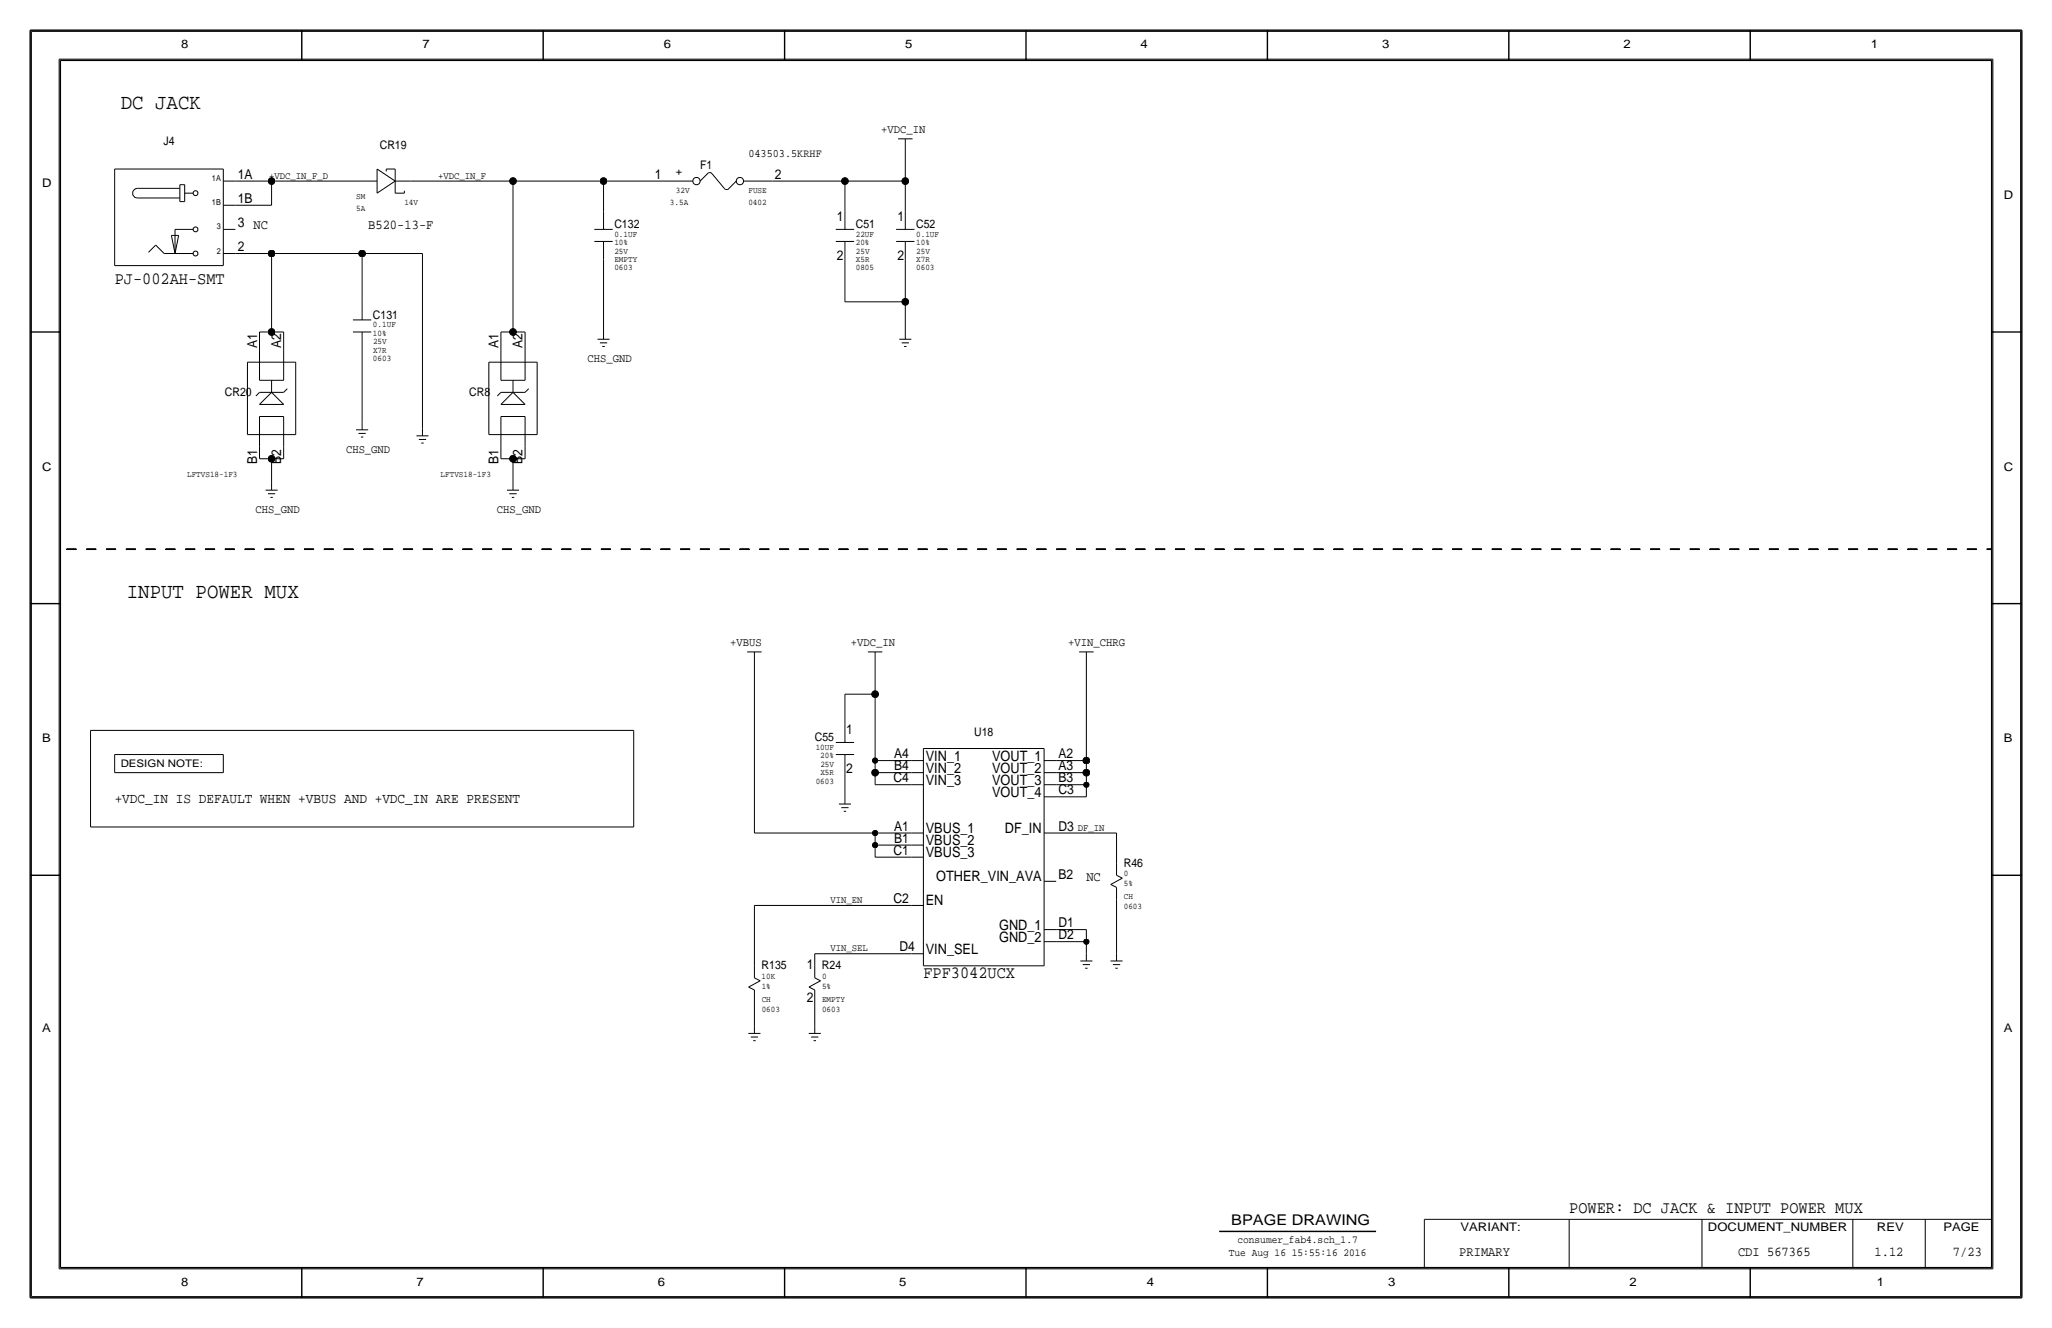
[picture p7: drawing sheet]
<svg xmlns="http://www.w3.org/2000/svg" width="432mm" height="279mm" viewBox="0 0 432 279" stroke-linecap="round" stroke-linejoin="round" font-family="sans-serif">
<g fill="none" stroke="#000" stroke-width=".21">
<path d="M6.6 6.6h418.6zM6.6 6.6v266.2zM12.4 12.4v254.6zM12.4 12.4h407zM419.4 12.4v254.6zM425.2 6.6v266.2zM24.1 35.6h22.9zM24.1 35.6v20.3zM29 39.6h8.8zM29 39.6a1.02 1.02 0 0 0-1.1 1 1.02 1.02 0 0 0 1.1 1.1M37.8 38.9v3.5zM37.8 38.9h1.1z"/>
<path d="M38.9 38.9v3.5zM47 38.1h2.5zM47 35.6v20.3zM49.5 38.1h7.6zM57.1 38.1h19.1zM57.1 38.1v5.1zM76.2 38.1h3.1zM79.3 35.6l3.9 2.5zM79.3 35.6v5zM81.3 35.6h1.9zM81.3 35.6v.5zM83.2 35.6v5z"/>
<path d="M83.2 38.1h3.2zM86.4 38.1h21.6zM107.9 38.1h19.1zM107.9 38.1v31.7zM127 38.1h12.7zM127 38.1v6.3zM139.7 38.1h6.1zM147.3 38.1l1.8-1.8zM149.1 36.3h.5zM149.6 36.3l.3 .3zM149.9 36.6l2.5 3zM152.4 39.6l.3 .3z"/>
<path d="M152.7 39.9h.5zM154.9 38.1l-1.7 1.8zM156.5 38.1h6.1zM162.6 38.1h15.2zM177.8 38.1h12.7zM177.8 38.1v6.3zM189 29.2h3zM190.5 38.1v6.3zM190.5 31.7v6.4zM190.5 29.2v2.5zM24.1 55.9h22.9zM29 41.7h8.8z"/>
<path d="M32.8 51.6l-1.6 1.5zM32.8 51.6l1.7 1.7zM34.5 53.3h6.1zM36.1 49.5h1.5zM36.1 49.5l.7 3.8zM36.8 48.3h3.8zM36.8 48.3v5zM37.6 49.5l-.8 3.8zM37.8 42.4h1.1zM38.9 40.6h1.7zM47 48.3h2.5zM47 53.3h2.5z"/>
<path d="M47 43.2h2.5zM49.5 53.3h7.6zM49.5 43.2h7.6zM57.1 53.3h19.1zM57.1 53.3v16.6zM76.2 53.3h12.7zM76.2 53.3v10.2zM79.3 40.6l3.9-2.5zM83.2 40.6h1.9zM85.1 40.1v.5zM88.9 53.3v36.9zM125.1 48.3h3.8z"/>
<path d="M125.1 50.8h3.8zM127 54.6v15.2zM127 50.8v3.8zM127 44.4v3.9zM175.9 48.3h3.8zM175.9 50.8h3.8zM177.8 54.6v8.9zM177.8 50.8v3.8zM177.8 44.4v3.9zM188.6 48.3h3.8zM188.6 50.8h3.8zM190.5 54.6v8.9z"/>
<path d="M190.5 50.8v3.8zM190.5 44.4v3.9zM52.1 76.2h10.1zM52.1 76.2v15.2zM54.6 69.8h2.5zM54.6 69.8v3.9zM54.6 73.7v6.3zM57.1 69.8h2.6zM59.7 69.8v3.9zM59.7 73.7v6.3zM62.2 76.2v15.2zM74.3 67.3h3.8z"/>
<path d="M74.3 69.8h3.8zM76.2 73.7v15.2zM76.2 69.8v3.9zM76.2 63.5v3.8zM102.9 76.2h10.1zM102.9 76.2v15.2zM105.4 69.8v3.9zM105.4 73.7v6.3zM105.4 69.8h2.5zM107.9 69.8h2.6zM110.5 69.8v3.9zM110.5 73.7v6.3z"/>
<path d="M113 76.2v15.2zM125.7 71.4h2.6zM126.2 72.1h1.6zM126.7 72.9h.6zM127 69.8v1.6zM177.8 63.5h12.7zM189.2 71.4h2.6zM189.7 72.1h1.6zM190.2 72.9h.6zM190.5 63.5v6.3zM190.5 69.8v1.6zM52.1 91.4h10.1z"/>
<path d="M54.6 82.5h5.1zM54.6 85.1h5.1zM54.6 85.1l2.5-2.6zM54.6 96.5h2.6zM54.6 94v2.5zM54.6 80h5.1zM54.6 82.5l-.8 .8zM54.6 87.6h5.1zM54.6 87.6v6.4zM57.1 82.6l2.6 2.5zM57.1 96.5h2.6zM57.1 96.5v5.1z"/>
<path d="M57.1 80v2.5zM59.7 94v2.5zM59.7 82.5l.8-.7zM59.7 87.6v6.4zM74.9 90.4h2.6zM75.4 91.2h1.6zM75.9 91.9h.6zM76.2 88.9v1.5zM87.6 91.7h2.6zM88.1 92.5h1.6zM88.6 93.2h.6zM88.9 90.2v1.5z"/>
<path d="M102.9 91.4h10.1zM105.4 96.5h2.5zM105.4 94v2.5zM105.4 80h5.1zM105.4 82.5l-.8 .8zM105.4 87.6h5.1zM105.4 87.6v6.4zM105.4 82.5h5.1zM105.4 85.1h5.1zM107.9 96.5h2.6zM107.9 96.5v5.1zM107.9 80v2.5z"/>
<path d="M107.9 82.5l-2.5 2.6zM108 82.6l2.5 2.5zM110.5 94v2.5zM110.5 82.5l.8-.7zM110.5 87.6v6.4zM55.9 103.1h2.5zM56.4 103.9h1.5zM56.9 104.6h.5zM57.1 101.6v1.5zM106.7 103.1h2.5zM107.2 103.9h1.5zM107.7 104.6h.5z"/>
<path d="M107.9 101.6v1.5zM157.2 137.2h3.1zM158.7 139.7v35.6zM158.7 137.2v2.5zM182.6 137.2h3.1zM184.1 139.7v6.3zM184.1 137.2v2.5zM227.1 137.2h3zM228.6 139.7v20.3zM228.6 137.2v2.5zM19 153.7v20.3zM19.1 153.7h114.2z"/>
<path d="M24.1 158.8h22.9zM24.1 158.8v3.8zM47 158.7v3.9zM133.3 153.7v20.3zM175.9 156.2h3.8zM175.9 158.8h3.8zM177.8 146h6.3zM177.8 146v6.4zM177.8 158.7v3.9zM177.8 152.4v3.8zM184.1 146.1v13.9zM194.3 157.5v45.7z"/>
<path d="M194.3 157.5h25.4zM219.7 157.5v45.7zM19 174h114.3zM24.1 162.6h22.9zM158.7 175.3h25.4zM176.5 169.2h2.6zM177 169.9h1.6zM177.5 170.7h.6zM177.8 162.6v5zM177.8 167.6v1.6zM184.1 162.6h7.7zM184.1 175.3h7.7z"/>
<path d="M184.1 175.3v2.5zM184.1 177.8h7.7zM184.1 177.8v2.5zM184.1 160v2.6zM184.1 162.6v2.5zM184.1 165.1h7.7zM184.1 160h7.7zM191.8 162.6h2.5zM191.8 160h2.5zM191.8 165.1h2.5zM191.8 175.3h2.5zM191.8 177.8h2.5z"/>
<path d="M219.7 165.1h2.5zM219.7 167.6h2.5zM219.7 162.6h2.5zM219.7 160h2.5zM219.7 175.3h2.5zM222.2 162.6h6.4zM222.2 165.1h6.4zM222.2 160h6.4zM222.2 167.6h6.4zM222.2 175.3h12.7zM228.6 160v2.6zM228.6 162.6v2.5z"/>
<path d="M228.6 165.1v2.5zM234.9 175.3v6.3zM158.7 190.5h33.1zM158.7 190.5v12.7zM184.1 180.3h7.7zM191.8 190.5h2.5zM191.8 180.3h2.5zM219.7 198.1h2.5zM219.7 195.6h2.5zM219.7 185.4h2.5zM222.2 195.6h6.4zM222.2 198.1h6.4z"/>
<path d="M228.6 195.6v2.5zM228.6 198.1v2.6zM233.7 186.1l2.5-1.3zM233.7 186.1l1.3 .6zM234.9 189.2v11.5zM234.9 181.6v2.5zM234.9 184.1l1.3 .7zM234.9 186.7v2.5zM157.5 217.4h2.5zM157.5 207.7l2.5-1.4zM157.5 207.7l1.3 .6zM158 218.2h1.5z"/>
<path d="M158.5 218.9h.5zM158.7 210.8v5.1zM158.7 203.2v2.5zM158.7 205.7l1.3 .6zM158.7 208.3v2.5zM158.7 215.9v1.5zM170.2 217.4h2.5zM170.2 207.7l2.5-1.4zM170.2 207.7l1.3 .6zM170.7 218.2h1.5zM171.2 218.9h.5zM171.4 210.8v5.1z"/>
<path d="M171.4 200.7v2.5zM171.4 200.7h20.4zM171.4 215.9v1.5zM171.4 203.2v2.5zM171.4 205.7l1.3 .6zM171.4 208.3v2.5zM191.8 200.7h2.5zM194.3 203.2h25.4zM227.3 202.2h2.6zM227.8 202.9h1.6zM228.3 203.7h.6zM228.6 200.7v1.5z"/>
<path d="M233.7 202.2h2.5zM234.2 202.9h1.5zM234.7 203.7h.5zM234.9 200.7v1.5zM299.7 256.5v10.2zM299.7 256.5h119.4zM330.2 256.5v10.2zM358.1 256.5v10.2zM389.9 256.5v10.2zM405.1 256.5v10.2zM6.6 272.8h418.6zM12.4 267h407z"/>
<circle cx="146.6" cy="38.1" r=".77"/>
<circle cx="155.7" cy="38.1" r=".77"/>
<circle cx="41.1" cy="53.3" r=".51"/>
<circle cx="41.1" cy="40.6" r=".51"/>
<circle cx="41.1" cy="48.3" r=".51"/>
</g>
<path d="M14 115.6h405.1z" fill="none" stroke="#000" stroke-width=".3" stroke-dasharray="2.1" stroke-linecap="butt"/>
<g fill="#000" stroke="#000" stroke-width=".21">
<circle cx="57.2" cy="38.1" r=".71"/>
<circle cx="108" cy="38.1" r=".71"/>
<circle cx="127" cy="38.1" r=".71"/>
<circle cx="177.8" cy="38.1" r=".71"/>
<circle cx="190.5" cy="38.1" r=".71"/>
<circle cx="57.2" cy="53.3" r=".71"/>
<circle cx="76.2" cy="53.3" r=".71"/>
<circle cx="57.2" cy="69.8" r=".71"/>
<circle cx="108" cy="69.8" r=".71"/>
<circle cx="190.5" cy="63.5" r=".71"/>
<circle cx="57.2" cy="96.5" r=".71"/>
<circle cx="108" cy="96.5" r=".71"/>
<circle cx="184.2" cy="146" r=".71"/>
<circle cx="184.1" cy="175.3" r=".56"/>
<circle cx="184.1" cy="160" r=".56"/>
<circle cx="184.1" cy="177.8" r=".56"/>
<circle cx="184.2" cy="162.6" r=".71"/>
<circle cx="228.6" cy="165.1" r=".56"/>
<circle cx="228.6" cy="162.6" r=".71"/>
<circle cx="228.6" cy="160" r=".71"/>
<circle cx="228.6" cy="198.1" r=".56"/>
</g>
<g fill="none" stroke="#000" stroke-width=".3">
<path d="M6.3 6.4v266.7zM6.4 6.4h419zM12.7 12.7h406.4zM12.7 12.7v254zM63.5 6.4v6.3zM114.3 6.4v6.3zM165.1 6.4v6.3zM215.9 6.3v6.4zM266.7 6.4v6.3zM317.5 6.4v6.3zM368.3 6.4v6.3zM419.1 12.7v254z"/>
<path d="M425.4 6.4v266.7zM6.3 69.8h6.4zM419.1 69.8h6.3zM6.3 127h6.4zM419.1 127h6.3zM6.3 184.1h6.4zM419.1 184.1h6.3zM256.5 259.1h33.1zM6.4 273h419zM12.7 266.7h406.4zM63.5 266.7v6.4zM114.3 266.7v6.4z"/>
<path d="M165.1 266.7v6.4zM215.9 266.7v6.3zM266.7 266.7v6.4zM317.5 266.7v6.4zM368.3 266.7v6.4z"/>
</g>
<g font-size="4.5">
<text x="25.4" y="22.9">DC JACK</text>
<text x="26.7" y="125.7">INPUT POWER MUX</text>
</g>
<g font-size="3.6">
<text x="24.1" y="59.7">PJ-002AH-SMT</text>
<text x="194.3" y="205.7">FPF3042UCX</text>
<text x="330.2" y="255.3">POWER: DC JACK &amp; INPUT POWER MUX</text>
</g>
<text font-size="3.1" x="259.1" y="257.8">BPAGE DRAWING</text>
<g font-size="3">
<text x="194.8" y="160">VIN_1</text>
<text x="208.8" y="160">VOUT_1</text>
<text x="194.8" y="162.6">VIN_2</text>
<text x="194.8" y="165.1">VIN_3</text>
<text x="208.8" y="165.1">VOUT_3</text>
<text x="208.8" y="167.6">VOUT_4</text>
<text x="208.8" y="162.6">VOUT_2</text>
<text x="24.1" y="168.9">+VDC_IN IS DEFAULT WHEN +VBUS AND +VDC_IN ARE PRESENT</text>
<text x="194.8" y="175.3">VBUS_1</text>
<text x="194.8" y="177.8">VBUS_2</text>
<text x="211.5" y="175.3">DF_IN</text>
<text x="194.8" y="180.3">VBUS_3</text>
<text x="197" y="185.4">OTHER_VIN_AVA</text>
<text x="194.8" y="190.5">EN</text>
<text x="210.3" y="195.6">GND_1</text>
<text x="194.8" y="200.7">VIN_SEL</text>
<text x="210.3" y="198.1">GND_2</text>
</g>
<g font-size="2.9">
<text x="50" y="37.6">1A</text>
<text x="137.8" y="37.6">1</text>
<text x="163.1" y="37.6">2</text>
<text x="50" y="47.8">3 NC</text>
<text x="50" y="42.7">1B</text>
<text x="176.1" y="46.5">1</text>
<text x="188.8" y="46.5">1</text>
<text x="50" y="52.8">2</text>
<text x="77.5" y="48.3">B520-13-F</text>
<text x="176.1" y="54.6">2</text>
<text x="188.8" y="54.6">2</text>
<text x="54.1" y="73.2" transform="rotate(-90 54.1 73.2)">A1</text>
<text x="59.2" y="73.2" transform="rotate(-90 59.2 73.2)">A2</text>
<text x="104.9" y="73.2" transform="rotate(-90 104.9 73.2)">A1</text>
<text x="110" y="73.2" transform="rotate(-90 110 73.2)">A2</text>
<text x="54.1" y="97.6" transform="rotate(-90 54.1 97.6)">B1</text>
<text x="59.2" y="97.6" transform="rotate(-90 59.2 97.6)">B2</text>
<text x="104.9" y="97.6" transform="rotate(-90 104.9 97.6)">B1</text>
<text x="110" y="97.6" transform="rotate(-90 110 97.6)">B2</text>
<text x="178.1" y="154.4">1</text>
<text x="188.1" y="159.5">A4</text>
<text x="222.8" y="159.5">A2</text>
<text x="178.1" y="162.6">2</text>
<text x="188" y="164.6">C4</text>
<text x="188.1" y="162.1">B4</text>
<text x="222.8" y="167.1">C3</text>
<text x="222.8" y="164.6">B3</text>
<text x="222.8" y="162.1">A3</text>
<text x="188" y="179.8">C1</text>
<text x="188.1" y="177.3">B1</text>
<text x="188.1" y="174.8">A1</text>
<text x="222.8" y="174.8">D3</text>
<text x="222.8" y="184.9">B2</text>
<text x="228.6" y="185.4">NC</text>
<text x="188" y="190">C2</text>
<text x="222.8" y="195.1">D1</text>
<text x="222.8" y="197.6">D2</text>
<text x="169.8" y="204">1</text>
<text x="189.3" y="200.2">D4</text>
<text x="169.8" y="210.8">2</text>
<text x="307.1" y="264.2">PRIMARY</text>
<text x="365.7" y="264.2">CDI 567365</text>
<text x="394.5" y="264.2">1.12</text>
<text x="411" y="264.2">7/23</text>
</g>
<g font-size="2.5">
<text x="38.1" y="10.2">8</text>
<text x="88.9" y="10.2">7</text>
<text x="139.7" y="10.2">6</text>
<text x="190.5" y="10.2">5</text>
<text x="240" y="10.2">4</text>
<text x="290.8" y="10.2">3</text>
<text x="341.6" y="10.2">2</text>
<text x="393.7" y="10.2">1</text>
<text x="185.4" y="27.9">+VDC_IN</text>
<text x="34.4" y="30.5">J4</text>
<text x="79.9" y="31.4">CR19</text>
<text x="147.3" y="35.6">F1</text>
<text x="8.9" y="39.4">D</text>
<text x="421.6" y="41.9">D</text>
<text x="129.3" y="48">C132</text>
<text x="180.1" y="48">C51</text>
<text x="192.8" y="48">C52</text>
<text x="78.5" y="67.1">C131</text>
<text x="123.6" y="76.2">CHS_GND</text>
<text x="47.3" y="83.2">CR20</text>
<text x="98.7" y="83.2">CR8</text>
<text x="72.8" y="95.2">CHS_GND</text>
<text x="8.9" y="99.1">C</text>
<text x="421.6" y="99.1">C</text>
<text x="53.8" y="108">CHS_GND</text>
<text x="104.6" y="108">CHS_GND</text>
<text x="153.7" y="135.9">+VBUS</text>
<text x="179.1" y="135.9">+VDC_IN</text>
<text x="224.8" y="135.9">+VIN_CHRG</text>
<text x="171.5" y="156">C55</text>
<text x="205" y="154.9">U18</text>
<text x="8.9" y="156.2">B</text>
<text x="421.6" y="156.2">B</text>
<text x="236.5" y="182.4">R46</text>
<text x="160.3" y="204">R135</text>
<text x="173" y="204">R24</text>
<text x="8.9" y="217.2">A</text>
<text x="421.6" y="217.2">A</text>
<text x="307.3" y="259.1">VARIANT:</text>
<text x="359.4" y="259.1">DOCUMENT_NUMBER</text>
<text x="395" y="259.1">REV</text>
<text x="408.9" y="259.1">PAGE</text>
<text x="38.1" y="270.5">8</text>
<text x="87.6" y="270.5">7</text>
<text x="138.4" y="270.5">6</text>
<text x="189.2" y="270.5">5</text>
<text x="241.3" y="270.5">4</text>
<text x="292.1" y="270.5">3</text>
<text x="342.9" y="270.5">2</text>
<text x="395" y="270.5">1</text>
</g>
<text font-size="2.4" x="157.5" y="33">043503.5KRHF</text>
<g font-size="2.3">
<text x="260.4" y="261.6">consumer_fab4.sch_1.7</text>
<text x="258.6" y="264.2">Tue Aug 16 15:55:16 2016</text>
</g>
<text font-size="2.2" x="25.4" y="161.3">DESIGN NOTE:</text>
<g font-size="2.1">
<text x="56.6" y="37.6">+VDC_IN_F_D</text>
<text x="92.2" y="37.6">+VDC_IN_F</text>
<text x="142.2" y="36.8">+</text>
<text x="226.8" y="174.8">DF_IN</text>
<text x="174.8" y="190">VIN_EN</text>
<text x="174.8" y="200.2">VIN_SEL</text>
</g>
<g font-size="1.8">
<text x="74.9" y="41.9">SM</text>
<text x="142.2" y="40.6">32V</text>
<text x="157.5" y="40.6">FUSE</text>
<text x="74.9" y="44.5">5A</text>
<text x="85.1" y="43.2">14V</text>
<text x="141" y="43.2">3.5A</text>
<text x="157.5" y="43.2">0402</text>
<text x="129.3" y="53.3">25V</text>
<text x="129.3" y="51.6">10%</text>
<text x="129.3" y="49.8">0.1UF</text>
<text x="180.1" y="49.8">22UF</text>
<text x="180.1" y="51.6">20%</text>
<text x="180.1" y="53.3">25V</text>
<text x="192.8" y="49.8">0.1UF</text>
<text x="192.8" y="51.6">10%</text>
<text x="192.8" y="53.3">25V</text>
<text x="129.3" y="56.9">0603</text>
<text x="129.3" y="55.1">EMPTY</text>
<text x="180.1" y="56.9">0805</text>
<text x="180.1" y="55.1">X5R</text>
<text x="192.8" y="56.9">0603</text>
<text x="192.8" y="55.1">X7R</text>
<text x="78.5" y="68.8">0.1UF</text>
<text x="78.5" y="70.6">10%</text>
<text x="78.5" y="75.9">0603</text>
<text x="78.5" y="72.4">25V</text>
<text x="78.5" y="74.2">X7R</text>
<text x="39.4" y="100.3">LFTVS18-1F3</text>
<text x="92.7" y="100.3">LFTVS18-1F3</text>
<text x="171.7" y="157.7">10UF</text>
<text x="172.6" y="159.5">20%</text>
<text x="172.6" y="161.3">25V</text>
<text x="171.7" y="164.8">0603</text>
<text x="172.6" y="163.1">X5R</text>
<text x="236.5" y="184.4">0</text>
<text x="236.5" y="186.4">5%</text>
<text x="236.5" y="191.3">0603</text>
<text x="236.5" y="189.2">CH</text>
<text x="160.3" y="206">10K</text>
<text x="160.3" y="208">1%</text>
<text x="173" y="206">0</text>
<text x="173" y="208">5%</text>
<text x="160.3" y="212.9">0603</text>
<text x="160.3" y="210.8">CH</text>
<text x="173" y="212.9">0603</text>
<text x="173" y="210.8">EMPTY</text>
</g>
<g font-size="1.7">
<text x="44.6" y="38.1">1A</text>
<text x="44.6" y="43.2">1B</text>
<text x="45.6" y="48.3">3</text>
<text x="45.6" y="53.3">2</text>
</g>
</svg>
